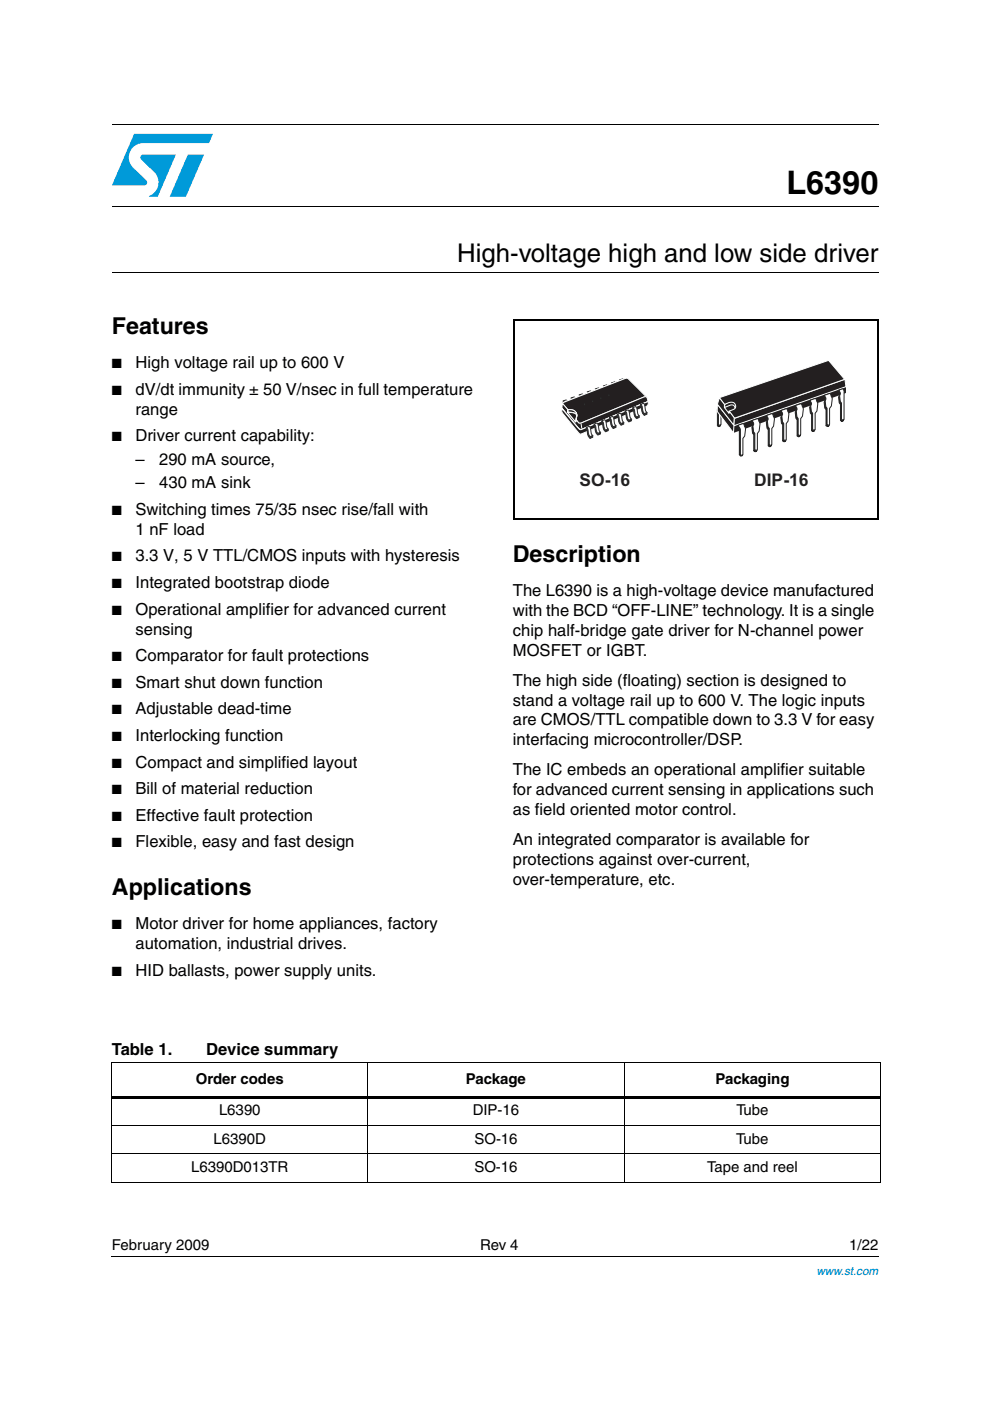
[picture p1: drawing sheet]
<svg xmlns="http://www.w3.org/2000/svg" width="210mm" height="297mm" viewBox="0 0 210 297" stroke-linecap="round" stroke-linejoin="round" font-family="sans-serif">
<g fill="#009ad9">
<path d="M39.8 32.8h3.5l-3.9 8.9h-3.4z"/>
<path d="M28.4 28.4h16.8l-.9 1.9h-13.9a3 3 0 0 0-2.9 2 3 3 0 0 0 .8 3.4l2.7 2.5a.62 .62 0 0 1 .2 .7 .62 .62 0 0 1-.6 .4h-6.9z"/>
<path d="M29.9 33l.5-.2h6.9l-3.9 8.9h-1.8a3.2 3.2 0 0 0 1.2-5.1l-2.9-2.8-.1-.4z"/>
</g>
<path d="M23.7 26.3h162.5M23.7 43.8h162.5M23.7 57.7h162.5M23.7 266.3h162.6" fill="none" stroke="#000" stroke-width=".21"/>
<path d="M23.6 266.3l.1 .1z" fill="#000"/>
<g fill="#fff">
<path d="M113.3 76.1h29.9v28.4h-29.9z"/>
<path d="M113.3 76.1h29.9v21h-29.9z"/>
<path d="M119 80.1h18.6v13h-18.6z"/>
</g>
<g fill="#231f20">
<path d="M119.4 85a2.34 2.34 0 0 1 1.3 1.4l.4 .2v.3l-.6 .3-.4-.5-.2-1-.5-.3z" fill-rule="evenodd"/>
<path d="M119.4 85l.2 .2a2.06 2.06 0 0 1 1.1 1.2l.4 .3v.2l-.6 .3a1.66 1.66 0 0 1-.6-1.5l-.5-.3z" fill-rule="evenodd"/>
</g>
<path d="M119.4 85l.2 .2a2.06 2.06 0 0 1 1.1 1.2l.4 .3v.2l-.6 .3a1.66 1.66 0 0 1-.6-1.5l-.5-.3zM120.5 86.9v.3" fill="none" stroke="#2a3534" stroke-width=".21"/>
<path d="M119.4 85a.79 .79 0 0 1 1.3 .6l.4 1-.6 .2-.4-.5-.2-1z" fill-rule="evenodd" fill="#231f20"/>
<path d="M119.4 85h.2a.8 .8 0 0 1 1.1 .8l.4 .8-.6 .2a1.62 1.62 0 0 1-.6-1.5z" fill-rule="evenodd" fill="#fff"/>
<path d="M119.4 85h.2a.8 .8 0 0 1 1.1 .8l.4 .8-.6 .2a1.62 1.62 0 0 1-.6-1.5z" fill="none" stroke="#2a3534" stroke-width=".21"/>
<g fill="#231f20">
<path d="M121.1 84.4a2.32 2.32 0 0 1 1.4 1.4l.3 .2v.3l-.5 .2a2.27 2.27 0 0 1-.8-1.5l-.4-.2z" fill-rule="evenodd"/>
<path d="M121.1 84.4l.2 .1a2.07 2.07 0 0 1 1.1 1.3l.4 .2v.3l-.5 .2a1.66 1.66 0 0 1-.7-1.5l-.5-.2z" fill-rule="evenodd"/>
</g>
<path d="M121.1 84.4l.2 .1a2.07 2.07 0 0 1 1.1 1.3l.4 .2v.3l-.5 .2a1.66 1.66 0 0 1-.7-1.5l-.5-.2zM122.2 86.2v.3" fill="none" stroke="#2a3534" stroke-width=".21"/>
<path d="M121.2 84.4a.79 .79 0 0 1 1.2 .5l.4 1.1-.6 .2-.4-1.3z" fill-rule="evenodd" fill="#231f20"/>
<path d="M121.2 84.4l.1-.1a.8 .8 0 0 1 1.1 .9l.4 .8-.6 .2-.1-.2a1.85 1.85 0 0 0-.6-1.4z" fill-rule="evenodd" fill="#fff"/>
<path d="M121.2 84.4l.1-.1a.8 .8 0 0 1 1.1 .9l.4 .8-.6 .2-.1-.2a1.85 1.85 0 0 0-.6-1.4z" fill="none" stroke="#2a3534" stroke-width=".21"/>
<g fill="#231f20">
<path d="M122.9 83.8a2.35 2.35 0 0 1 1.3 1.4l.3 .1v.4l-.5 .2a2.26 2.26 0 0 1-.7-1.6l-.4-.2z" fill-rule="evenodd"/>
<path d="M122.9 83.8l.2 .1a2.07 2.07 0 0 1 1.1 1.2l.3 .3v.3l-.5 .2a1.66 1.66 0 0 1-.7-1.5l-.4-.3z" fill-rule="evenodd"/>
</g>
<path d="M122.9 83.8l.2 .1a2.07 2.07 0 0 1 1.1 1.2l.3 .3v.3l-.5 .2a1.66 1.66 0 0 1-.7-1.5l-.4-.3z" fill="none" stroke="#2a3534" stroke-width=".21"/>
<path d="M122.9 83.7a.65 .65 0 0 1 .6-.2 .65 .65 0 0 1 .5 .5l.5 1.3-.5 .2a1.79 1.79 0 0 1-.5-1.4z" fill-rule="evenodd" fill="#231f20"/>
<path d="M122.9 83.7h.1a.8 .8 0 0 1 1.1 .8l.4 .8-.5 .2a1.15 1.15 0 0 1-.4-1.2l-.1-.2z" fill-rule="evenodd" fill="#fff"/>
<path d="M122.9 83.7h.1a.8 .8 0 0 1 1.1 .8l.4 .8-.5 .2a1.15 1.15 0 0 1-.4-1.2l-.1-.2z" fill="none" stroke="#2a3534" stroke-width=".21"/>
<g fill="#231f20">
<path d="M124.6 83.1a2.32 2.32 0 0 1 1.3 1.4l.3 .2v.3l-.5 .3a2.29 2.29 0 0 1-.7-1.6l-.4-.2z" fill-rule="evenodd"/>
<path d="M124.6 83.1l.2 .1a2.06 2.06 0 0 1 1.1 1.3l.3 .3v.2l-.5 .3a1.65 1.65 0 0 1-.7-1.6l-.4-.2z" fill-rule="evenodd"/>
</g>
<path d="M124.6 83.1l.2 .1a2.06 2.06 0 0 1 1.1 1.3l.3 .3v.2l-.5 .3a1.65 1.65 0 0 1-.7-1.6l-.4-.2z" fill="none" stroke="#2a3534" stroke-width=".21"/>
<path d="M124.6 83.1a.64 .64 0 0 1 .7-.2 .64 .64 0 0 1 .4 .5l.5 1.3-.5 .2-.4-.5-.1-.9z" fill-rule="evenodd" fill="#231f20"/>
<path d="M124.6 83.1l.1-.1a.8 .8 0 0 1 1.2 .9l.3 .8-.5 .2a1.28 1.28 0 0 1-.4-1.2z" fill-rule="evenodd" fill="#fff"/>
<path d="M124.6 83.1l.1-.1a.8 .8 0 0 1 1.2 .9l.3 .8-.5 .2a1.28 1.28 0 0 1-.4-1.2z" fill="none" stroke="#2a3534" stroke-width=".21"/>
<g fill="#231f20">
<path d="M126.3 82.5a2.37 2.37 0 0 1 1.3 1.4l.3 .2 .1 .3-.6 .2a2.29 2.29 0 0 1-.7-1.5l-.4-.2z" fill-rule="evenodd"/>
<path d="M126.3 82.5l.2 .1a2.08 2.08 0 0 1 1.1 1.3l.4 .2v.3l-.6 .2a1.66 1.66 0 0 1-.7-1.5l-.4-.2z" fill-rule="evenodd"/>
</g>
<path d="M126.3 82.5l.2 .1a2.08 2.08 0 0 1 1.1 1.3l.4 .2v.3l-.6 .2a1.66 1.66 0 0 1-.7-1.5l-.4-.2z" fill="none" stroke="#2a3534" stroke-width=".21"/>
<path d="M126.3 82.5a.65 .65 0 0 1 .7-.2 .65 .65 0 0 1 .4 .5l.5 1.2-.5 .3-.3-.5-.2-.9z" fill-rule="evenodd" fill="#231f20"/>
<path d="M126.3 82.5l.2-.1a.8 .8 0 0 1 1.1 .9l.3 .7-.5 .3a1.29 1.29 0 0 1-.4-1.2z" fill-rule="evenodd" fill="#fff"/>
<path d="M126.3 82.5l.2-.1a.8 .8 0 0 1 1.1 .9l.3 .7-.5 .3a1.29 1.29 0 0 1-.4-1.2z" fill="none" stroke="#2a3534" stroke-width=".21"/>
<g fill="#231f20">
<path d="M128 81.8a2.36 2.36 0 0 1 1.3 1.4l.3 .2 .1 .4-.6 .2a2.24 2.24 0 0 1-.7-1.6l-.4-.2z" fill-rule="evenodd"/>
<path d="M128 81.8l.2 .2a2.06 2.06 0 0 1 1.1 1.2l.4 .3v.3l-.6 .2a1.66 1.66 0 0 1-.7-1.5l-.4-.3z" fill-rule="evenodd"/>
</g>
<path d="M128 81.8l.2 .2a2.06 2.06 0 0 1 1.1 1.2l.4 .3v.3l-.6 .2a1.66 1.66 0 0 1-.7-1.5l-.4-.3z" fill="none" stroke="#2a3534" stroke-width=".21"/>
<path d="M128 81.8a.65 .65 0 0 1 .7-.2 .65 .65 0 0 1 .5 .5l.4 1.3-.5 .2-.3-.4-.2-.9z" fill-rule="evenodd" fill="#231f20"/>
<path d="M128 81.8h.2a.8 .8 0 0 1 1.1 .8l.3 .8-.5 .2a1.29 1.29 0 0 1-.4-1.2z" fill-rule="evenodd" fill="#fff"/>
<path d="M128 81.8h.2a.8 .8 0 0 1 1.1 .8l.3 .8-.5 .2a1.29 1.29 0 0 1-.4-1.2z" fill="none" stroke="#2a3534" stroke-width=".21"/>
<g fill="#231f20">
<path d="M129.7 81.2a2.3 2.3 0 0 1 1.4 1.4l.3 .2v.3l-.6 .2a2.29 2.29 0 0 1-.7-1.5l-.4-.2z" fill-rule="evenodd"/>
<path d="M129.7 81.2l.2 .1a2.06 2.06 0 0 1 1.1 1.3l.4 .2v.3l-.6 .2a1.66 1.66 0 0 1-.6-1.5l-.5-.2z" fill-rule="evenodd"/>
</g>
<path d="M129.7 81.2l.2 .1a2.06 2.06 0 0 1 1.1 1.3l.4 .2v.3l-.6 .2a1.66 1.66 0 0 1-.6-1.5l-.5-.2zM130.8 83v.3" fill="none" stroke="#2a3534" stroke-width=".21"/>
<path d="M129.8 81.2a.64 .64 0 0 1 .6-.2 .64 .64 0 0 1 .5 .5l.5 1.3-.6 .2-.3-.4-.1-1z" fill-rule="evenodd" fill="#231f20"/>
<path d="M129.8 81.2l.5-.2a1.55 1.55 0 0 1 .8 1.5l.3 .3-.6 .2a1.28 1.28 0 0 1-.4-1.2z" fill-rule="evenodd" fill="#fff"/>
<path d="M129.8 81.2l.5-.2a1.55 1.55 0 0 1 .8 1.5l.3 .3-.6 .2a1.28 1.28 0 0 1-.4-1.2z" fill="none" stroke="#2a3534" stroke-width=".21"/>
<g fill="#231f20">
<path d="M131.4 80.6a2.31 2.31 0 0 1 1.4 1.4l.3 .2v.3l-.5 .2a2.32 2.32 0 0 1-.8-1.6l-.4-.2z" fill-rule="evenodd"/>
<path d="M131.4 80.6l.3 .1a2.07 2.07 0 0 1 1 1.2l.4 .3v.3l-.5 .2a1.66 1.66 0 0 1-.7-1.5l-.5-.3z" fill-rule="evenodd"/>
</g>
<path d="M131.4 80.6l.3 .1a2.07 2.07 0 0 1 1 1.2l.4 .3v.3l-.5 .2a1.66 1.66 0 0 1-.7-1.5l-.5-.3zM132.5 82.4v.3" fill="none" stroke="#2a3534" stroke-width=".21"/>
<path d="M131.5 80.5a.64 .64 0 0 1 .6-.2 .64 .64 0 0 1 .5 .5l.5 1.3-.6 .3-.3-.5-.1-.9z" fill-rule="evenodd" fill="#231f20"/>
<path d="M131.5 80.5h.1a.8 .8 0 0 1 1.1 .8l.4 .8-.6 .3a1.29 1.29 0 0 1-.4-1.2z" fill-rule="evenodd" fill="#fff"/>
<path d="M131.5 80.5h.1a.8 .8 0 0 1 1.1 .8l.4 .8-.6 .3a1.29 1.29 0 0 1-.4-1.2z" fill="none" stroke="#2a3534" stroke-width=".21"/>
<path d="M119.4 85.4l13.4-5.2 .4 .1 3.9 3.9-14.1 6.1-.2-.4v.4l-3.5-4-.1-.6z" fill-rule="evenodd" fill="#231f20"/>
<path d="M119.4 85.4l13.4-5.2 .4 .1 3.9 3.9-14.1 6.1-.2-.4v.4l-3.5-4-.1-.6z" fill="none" stroke="#fff" stroke-width=".21"/>
<path d="M119.4 85.4l13.2-5.2a.64 .64 0 0 1 .8 .3l3.7 3.7-14.1 6.1-.2-.4v.4l-3.5-4-.1-.6z" fill-rule="evenodd" fill="#231f20"/>
<path d="M119.4 85.4l13.2-5.2a.64 .64 0 0 1 .8 .3l3.7 3.7-14.1 6.1-.2-.4v.4l-3.5-4-.1-.6z" fill="none" stroke="#fff" stroke-width=".21"/>
<path d="M119.2 85.7h.2l1.3 1.5a1.09 1.09 0 0 1 1.4 .3 1.09 1.09 0 0 1 0 1.4l.6 .8h.5l13.3-5.5a.61 .61 0 0 1 .8 .3 .61 .61 0 0 1-.3 .8l-13.8 5.7-.6-.2-3.4-4.2z" fill-rule="evenodd" fill="#231f20"/>
<path d="M119.2 85.7h.2l1.3 1.5a1.09 1.09 0 0 1 1.4 .3 1.09 1.09 0 0 1 0 1.4l.6 .8h.5l13.3-5.5a.61 .61 0 0 1 .8 .3 .61 .61 0 0 1-.3 .8l-13.8 5.7-.6-.2-3.4-4.2z" fill="none" stroke="#fff" stroke-width=".21"/>
<path d="M119.2 85.7l.8 .8a1 1 0 0 0 .9 .7 1.07 1.07 0 0 1 1.2 .3 1.07 1.07 0 0 1 0 1.4l.6 .8a2.67 2.67 0 0 0 1.9-.6l11.9-4.9 .5-.1 .3 .4 .1 .5-.4 .3-13.5 5.7a.92 .92 0 0 1-1.2-.6l-2.7-3.4a1.03 1.03 0 0 1-.4-1.3z" fill-rule="evenodd" fill="#231f20"/>
<path d="M119.2 85.7l.8 .8a1 1 0 0 0 .9 .7 1.07 1.07 0 0 1 1.2 .3 1.07 1.07 0 0 1 0 1.4l.6 .8a2.67 2.67 0 0 0 1.9-.6l11.9-4.9 .5-.1 .3 .4 .1 .5-.4 .3-13.5 5.7a.92 .92 0 0 1-1.2-.6l-2.7-3.4a1.03 1.03 0 0 1-.4-1.3z" fill="none" stroke="#fff" stroke-width=".21"/>
<path d="M119.1 86.6l3.4 4.1 .7 .4 14.2-5.9a.69 .69 0 0 1-.4 1l-13.9 5.9-.5-.4-3.3-4.1-.2-.3z" fill-rule="evenodd" fill="#231f20"/>
<path d="M119.1 86.6l3.4 4.1 .7 .4 14.2-5.9a.69 .69 0 0 1-.4 1l-13.9 5.9-.5-.4-3.3-4.1-.2-.3z" fill="none" stroke="#fff" stroke-width=".21"/>
<path d="M119.2 86.6l3.3 4.1 .7 .4 14-5.9h.2v.5a1.92 1.92 0 0 1-1.4 .9l-12.7 5.4a.47 .47 0 0 1-.7-.3l-3.4-4.2z" fill-rule="evenodd" fill="#231f20"/>
<path d="M119.2 86.6l3.3 4.1 .7 .4 14-5.9h.2v.5a1.92 1.92 0 0 1-1.4 .9l-12.7 5.4a.47 .47 0 0 1-.7-.3l-3.4-4.2zM123.2 89.8l.2 1" fill="none" stroke="#fff" stroke-width=".21"/>
<path d="M120.4 86.9a1.38 1.38 0 0 1 1.5 .3 1.38 1.38 0 0 1 .2 1.6v.5v-.5a1.11 1.11 0 0 0-.3-1.2 1.11 1.11 0 0 0-1.2-.2h-.2z" fill-rule="evenodd" fill="#231f20"/>
<path d="M120.4 86.9a1.38 1.38 0 0 1 1.5 .3 1.38 1.38 0 0 1 .2 1.6v.5v-.5a1.11 1.11 0 0 0-.3-1.2 1.11 1.11 0 0 0-1.2-.2h-.2z" fill="none" stroke="#fff" stroke-width=".21"/>
<path d="M120.4 86.9a1.39 1.39 0 0 1 1.5 .3 1.39 1.39 0 0 1 .2 1.6v.5v-.5a1.22 1.22 0 0 0-.5-1.2 1.22 1.22 0 0 0-1.2-.2z" fill-rule="evenodd" fill="#231f20"/>
<path d="M120.4 86.9a1.39 1.39 0 0 1 1.5 .3 1.39 1.39 0 0 1 .2 1.6v.5v-.5a1.22 1.22 0 0 0-.5-1.2 1.22 1.22 0 0 0-1.2-.2z" fill="none" stroke="#fff" stroke-width=".21"/>
<path d="M120.4 86.9v.5l.7 .1a.86 .86 0 0 1 1.1 .9l-.1 1.1-1.7-2.1z" fill-rule="evenodd" fill="#231f20"/>
<path d="M120.4 86.9v.5l.7 .1a.86 .86 0 0 1 1.1 .9l-.1 1.1-1.7-2.1z" fill="none" stroke="#fff" stroke-width=".21"/>
<path d="M120.4 86.9v.5h.5a1.07 1.07 0 0 1 1.3 1l-.1 1.1-1.7-2.1z" fill-rule="evenodd" fill="#231f20"/>
<path d="M120.4 86.9v.5h.5a1.07 1.07 0 0 1 1.3 1l-.1 1.1-1.7-2.1z" fill="none" stroke="#fff" stroke-width=".21"/>
<path d="M123.9 85.6v.3M125.7 84.9v.4M127.4 84.3v.3M129.1 83.7v.3" fill="none" stroke="#2a3534" stroke-width=".21"/>
<g fill="#231f20">
<path d="M130.9 87.8a2.3 2.3 0 0 1 .9 1.5l.4 .3v.3l-.5 .2a2.07 2.07 0 0 1-.7-1.7z" fill-rule="evenodd"/>
<path d="M130.9 87.8l.7 .9a1.03 1.03 0 0 0 .6 .9v.3l-.5 .2a2.42 2.42 0 0 1-.7-1.8z" fill-rule="evenodd"/>
</g>
<path d="M130.9 87.8l.7 .9a1.03 1.03 0 0 0 .6 .9v.3l-.5 .2a2.41 2.41 0 0 1-.7-1.8zM131.7 89.8v.3" fill="none" stroke="#2a3534" stroke-width=".21"/>
<g fill="#231f20">
<path d="M130.9 87.8l.6-.2 .2 .2 .3 1.4 .2 .4-.5 .2-.1-.1-.4-1.5z" fill-rule="evenodd"/>
<path d="M132.5 87.1a2.34 2.34 0 0 1 .9 1.5l.5 .3v.3l-.6 .2a2.05 2.05 0 0 1-.7-1.7z" fill-rule="evenodd"/>
<path d="M132.6 87.1l.7 .9a1.03 1.03 0 0 0 .6 .9v.3l-.6 .2a2.41 2.41 0 0 1-.7-1.8z" fill-rule="evenodd"/>
</g>
<path d="M132.6 87.1l.7 .9a1.03 1.03 0 0 0 .6 .9v.3l-.6 .2a2.41 2.41 0 0 1-.7-1.8zM133.3 89.1v.3" fill="none" stroke="#2a3534" stroke-width=".21"/>
<path d="M132.6 87.1l.5-.2 .2 .2 .3 1.4 .3 .4-.6 .2-.1-.1-.3-1.4z" fill-rule="evenodd" fill="#231f20"/>
<path d="M135 88.4v.3" fill="none" stroke="#2a3534" stroke-width=".21"/>
<g fill="#231f20">
<path d="M124.3 90.6a2.32 2.32 0 0 1 .9 1.5l.4 .3 .1 .3-.6 .2a2.09 2.09 0 0 1-.7-1.7z" fill-rule="evenodd"/>
<path d="M124.3 90.6l.7 .9a1.03 1.03 0 0 0 .7 .9v.3l-.6 .2a2.44 2.44 0 0 1-.7-1.8z" fill-rule="evenodd"/>
</g>
<path d="M124.3 90.6l.7 .9a1.03 1.03 0 0 0 .7 .9v.3l-.6 .2a2.43 2.43 0 0 1-.7-1.8zM125.1 92.6v.3" fill="none" stroke="#2a3534" stroke-width=".21"/>
<g fill="#231f20">
<path d="M126 89.9l.6 .7a1.21 1.21 0 0 0 .7 1.1v.3l-.5 .2a2.09 2.09 0 0 1-.7-1.7z" fill-rule="evenodd"/>
<path d="M126 89.9l.7 .9a1.03 1.03 0 0 0 .6 .9v.3l-.5 .2a2.44 2.44 0 0 1-.8-1.8z" fill-rule="evenodd"/>
</g>
<path d="M126 89.9l.7 .9a1.03 1.03 0 0 0 .6 .9v.3l-.5 .2a2.44 2.44 0 0 1-.8-1.8zM126.7 91.9v.3" fill="none" stroke="#2a3534" stroke-width=".21"/>
<g fill="#231f20">
<path d="M127.6 89.2a2.32 2.32 0 0 1 .9 1.5l.4 .3 .1 .3-.6 .2a2.09 2.09 0 0 1-.7-1.7z" fill-rule="evenodd"/>
<path d="M127.6 89.2l.7 .9a1.03 1.03 0 0 0 .7 .9v.3l-.6 .2a2.42 2.42 0 0 1-.7-1.8z" fill-rule="evenodd"/>
</g>
<path d="M127.6 89.2l.7 .9a1.03 1.03 0 0 0 .7 .9v.3l-.6 .2a2.42 2.42 0 0 1-.7-1.8zM128.4 91.2v.3" fill="none" stroke="#2a3534" stroke-width=".21"/>
<g fill="#231f20">
<path d="M129.3 88.5l.5 .6 .4 .9 .4 .3v.3l-.5 .2a2.09 2.09 0 0 1-.7-1.7z" fill-rule="evenodd"/>
<path d="M129.3 88.5l.7 .9a1.03 1.03 0 0 0 .6 .9v.3l-.5 .2a2.42 2.42 0 0 1-.8-1.8z" fill-rule="evenodd"/>
</g>
<path d="M129.3 88.5l.7 .9a1.03 1.03 0 0 0 .6 .9v.3l-.5 .2a2.42 2.42 0 0 1-.8-1.8zM130 90.5v.3" fill="none" stroke="#2a3534" stroke-width=".21"/>
<g fill="#231f20">
<path d="M135.8 85.7a2.34 2.34 0 0 1 .9 1.5l.5 .3v.3l-.6 .2a2.05 2.05 0 0 1-.7-1.7z" fill-rule="evenodd"/>
<path d="M135.8 85.7l.7 .9a1.03 1.03 0 0 0 .7 .9v.3l-.6 .2a1.63 1.63 0 0 1-.6-1.6z" fill-rule="evenodd"/>
</g>
<path d="M135.8 85.7l.7 .9a1.03 1.03 0 0 0 .7 .9v.3l-.6 .2a1.63 1.63 0 0 1-.6-1.6zM136.6 87.7v.3" fill="none" stroke="#2a3534" stroke-width=".21"/>
<g fill="#231f20">
<path d="M134.2 86.4a2.33 2.33 0 0 1 .9 1.5l.4 .3v.3l-.5 .2a2.05 2.05 0 0 1-.7-1.7z" fill-rule="evenodd"/>
<path d="M134.2 86.4l.7 .9a1.03 1.03 0 0 0 .6 .9v.3l-.5 .2a1.63 1.63 0 0 1-.7-1.6z" fill-rule="evenodd"/>
</g>
<path d="M134.2 86.4l.7 .9a1.03 1.03 0 0 0 .6 .9v.3l-.5 .2a1.63 1.63 0 0 1-.7-1.6z" fill="none" stroke="#2a3534" stroke-width=".21"/>
<path d="M124.4 90.6l.5-.2 .2 .2 .3 1.4 .2 .3-.5 .3-.3-.6a1.67 1.67 0 0 0-.4-1.4z" fill-rule="evenodd" fill="#fff"/>
<path d="M124.4 90.6l.5-.2 .2 .2 .3 1.4 .2 .3-.5 .3-.3-.6a1.67 1.67 0 0 0-.4-1.4z" fill="none" stroke="#2a3534" stroke-width=".21"/>
<path d="M126 89.9l.6-.2 .1 .2 .4 1.4 .2 .3-.6 .2-.5-1.6z" fill-rule="evenodd" fill="#fff"/>
<path d="M126 89.9l.6-.2 .1 .2 .4 1.4 .2 .3-.6 .2-.5-1.6z" fill="none" stroke="#2a3534" stroke-width=".21"/>
<path d="M127.6 89.2l.6-.2 .2 .2 .3 1.4 .2 .3-.5 .3-.3-.6a1.68 1.68 0 0 0-.5-1.4z" fill-rule="evenodd" fill="#fff"/>
<path d="M127.6 89.2l.6-.2 .2 .2 .3 1.4 .2 .4-.5 .2-.3-.6a1.67 1.67 0 0 0-.5-1.4z" fill="none" stroke="#2a3534" stroke-width=".21"/>
<path d="M129.3 88.5l.6-.2 .1 .2 .4 1.4 .2 .4-.6 .2-.3-.6a1.67 1.67 0 0 0-.4-1.4z" fill-rule="evenodd" fill="#fff"/>
<path d="M129.3 88.5l.6-.2 .1 .2 .4 1.4 .2 .4-.6 .2-.3-.6a1.67 1.67 0 0 0-.4-1.4z" fill="none" stroke="#2a3534" stroke-width=".21"/>
<path d="M130.9 87.8l.6-.2 .2 .2 .3 1.5 .2 .3-.5 .2-.3-.6a1.68 1.68 0 0 0-.5-1.4z" fill-rule="evenodd" fill="#fff"/>
<path d="M130.9 87.8l.6-.2 .2 .2 .3 1.5 .2 .3-.5 .2-.3-.6a1.68 1.68 0 0 0-.5-1.4z" fill="none" stroke="#2a3534" stroke-width=".21"/>
<path d="M132.6 87.1l.5-.2 .2 .2 .3 1.5 .3 .3-.6 .1-.5-1.5z" fill-rule="evenodd" fill="#fff"/>
<path d="M132.6 87.1l.5-.2 .2 .2 .3 1.5 .3 .3-.6 .2-.3-.6a1.68 1.68 0 0 0-.4-1.4z" fill="none" stroke="#2a3534" stroke-width=".21"/>
<path d="M135.9 85.7l.5-.2 .2 .2 .3 1.5 .2 .3-.5 .2-.3-.6a1.66 1.66 0 0 0-.4-1.4z" fill-rule="evenodd" fill="#fff"/>
<path d="M135.9 85.7l.5-.2 .2 .2 .3 1.5 .2 .3-.5 .2-.3-.6a1.66 1.66 0 0 0-.4-1.4z" fill="none" stroke="#2a3534" stroke-width=".21"/>
<path d="M134.2 86.4l.6-.2 .1 .2 .4 1.5 .2 .3-.6 .1-.4-1.5z" fill-rule="evenodd" fill="#fff"/>
<path d="M134.2 86.4l.6-.2 .1 .2 .4 1.5 .2 .3-.6 .1-.4-1.5z" fill="none" stroke="#2a3534" stroke-width=".21"/>
<g fill="#fff">
<path d="M150.7 76.1h29.9v28.4h-29.9z"/>
<path d="M150.8 76.1h29.8v21h-29.8z"/>
<path d="M152 76.4h27.4v20.4h-27.4z"/>
</g>
<g fill="#231f20">
<path d="M152.9 85.7l.9-.4 2.3-.2 1.9 .9-1.7 1.2-1.9 .7z" fill-rule="evenodd"/>
<path d="M153.6 85.8a1.85 1.85 0 0 1 2.3-.5 .94 .94 0 0 1-.1 1.2 .69 .69 0 0 0-.9-.6l-1.3 .5z" fill-rule="evenodd"/>
</g>
<path d="M153.6 85.8a1.86 1.86 0 0 1 2.3-.5 .94 .94 0 0 1-.1 1.2 .69 .69 0 0 0-.9-.6l-1.3 .5z" fill="none" stroke="#fff" stroke-width=".21"/>
<path d="M152.9 85.7l.9-.4 2.3-.2 1.9 .9-1.7 1.2-1.9 .7z" fill="none" stroke="#232323" stroke-width=".21"/>
<path d="M152.2 86.1l.4 .8-.2 3-.3 .4z" fill-rule="evenodd" fill="#231f20"/>
<path d="M152.2 86.1l.4 .8-.2 3-.3 .4z" fill="none" stroke="#232323" stroke-width=".21"/>
<path d="M152.4 90l.1 .2 .3-.2-.1 .3-.4 .1-.2-.1z" fill-rule="evenodd" fill="#fff"/>
<path d="M152.4 90l.1 .2 .3-.2-.1 .3-.4 .1-.2-.1zM152.5 90.2l-.2 .2M152.7 90.2l-.1 .2" fill="none" stroke="#232323" stroke-width=".21"/>
<path d="M152.3 86.6h.6v3.4l-.4 .2-.2-.2z" fill-rule="evenodd" fill="#fff"/>
<path d="M152.3 86.6h.6v3.4l-.4 .2-.2-.2z" fill="none" stroke="#232323" stroke-width=".21"/>
<g fill="#231f20">
<path d="M155.6 90.3l23.8-8.4v1.4l-23.9 8.5z" fill-rule="evenodd"/>
<path d="M155.7 88.7l23.4-8.3 .3 1.6-23.8 8.3z" fill-rule="evenodd"/>
</g>
<path d="M155.7 88.7l23.4-8.3 .3 1.6-23.8 8.3z" fill="none" stroke="#fff" stroke-width=".21"/>
<path d="M152.5 84.3l23.2-7.9 3.4 4-23.4 8.3-1.1-1.5 .9-.4a.88 .88 0 0 0 .3-1.3 .88 .88 0 0 0-1.3-.1l-.9 .4z" fill-rule="evenodd" fill="#231f20"/>
<path d="M152.5 84.3l23.2-7.9 3.4 4-23.4 8.3-1.1-1.5 .9-.4a.88 .88 0 0 0 .3-1.3 .88 .88 0 0 0-1.3-.1l-.9 .4z" fill="none" stroke="#fff" stroke-width=".21"/>
<path d="M152.1 85.7l3.5 4.4-.1 1.7-3.4-4.6z" fill-rule="evenodd" fill="#231f20"/>
<path d="M152.1 85.7l3.5 4.4-.1 1.7-3.4-4.6z" fill="none" stroke="#fff" stroke-width=".21"/>
<path d="M152.5 84.3l1.1 1.4v.7l1 1.3v-.6l1.1 1.5-.1 1.5-3.5-4.4z" fill-rule="evenodd" fill="#231f20"/>
<path d="M152.5 84.3l1.1 1.4v.7l1 1.3v-.6l1.1 1.5-.1 1.5-3.5-4.4z" fill="none" stroke="#fff" stroke-width=".21"/>
<path d="M162.5 88.2v-.1a1.04 1.04 0 0 1 .5 1.1v1.2l.4 .7-.2 3.1-.3 .4v-3.5l-.3-.3-.1-1.2a.88 .88 0 0 0-.2-1.2z" fill-rule="evenodd" fill="#231f20"/>
<path d="M162.5 88.1l.5 .5v1.8l.4 .7-.2 3.1-.3 .4v-3.5l-.3-.3-.1-1.2a.95 .95 0 0 0-.2-1.2z" fill="none" stroke="#232323" stroke-width=".21"/>
<path d="M163.2 94.3l.1 .1 .3-.1-.1 .3-.4 .1-.2-.2z" fill-rule="evenodd" fill="#fff"/>
<path d="M163.2 94.3l.1 .1 .3-.1-.1 .3-.4 .1-.2-.2zM163.3 94.5l-.2 .2M163.4 94.4l-.1 .3" fill="none" stroke="#232323" stroke-width=".21"/>
<path d="M162.5 88.1a1.49 1.49 0 0 1 1.3-.3l.4 1-.2 1.5-.4 .6v3.3l-.3 .2-.2-.2v-3.4l-.3-.3-.1-1.2a.87 .87 0 0 0-.2-1.2z" fill-rule="evenodd" fill="#fff"/>
<path d="M162.5 88.1l1.2-.4 .5 1.1-.2 1.5-.4 .6v3.3l-.3 .2-.2-.2v-3.4l-.3-.3-.1-1.2a.96 .96 0 0 0-.2-1.2z" fill="none" stroke="#232323" stroke-width=".21"/>
<path d="M168.6 86a1.02 1.02 0 0 1 .5 1.1v1.2l.4 .7-.2 3.1-.3 .4v-3.5l-.2-.3-.2-1.2a.88 .88 0 0 0-.2-1.2z" fill-rule="evenodd" fill="#231f20"/>
<path d="M168.6 86l.6 .5-.1 1.8 .4 .7-.2 3.1-.3 .4v-3.5l-.2-.3-.2-1.2a.95 .95 0 0 0-.2-1.2z" fill="none" stroke="#232323" stroke-width=".21"/>
<path d="M169.3 92.2l.1 .1 .3-.2-.1 .4-.4 .1-.2-.2z" fill-rule="evenodd" fill="#fff"/>
<path d="M169.3 92.2l.1 .1 .3-.2-.1 .4-.4 .1-.2-.2zM169.4 92.4l-.2 .2M169.6 92.3l-.1 .3" fill="none" stroke="#232323" stroke-width=".21"/>
<path d="M168.6 86l1.2-.4 .5 1.1-.2 1.5-.3 .5v3.4l-.4 .2-.2-.2v-3.4l-.2-.3-.2-1.2a.88 .88 0 0 0-.2-1.2z" fill-rule="evenodd" fill="#fff"/>
<path d="M168.6 86l1.2-.4 .5 1.1-.2 1.5-.3 .5v3.4l-.4 .2-.2-.2v-3.4l-.2-.3-.2-1.2a.95 .95 0 0 0-.2-1.2z" fill="none" stroke="#232323" stroke-width=".21"/>
<path d="M171.7 84.9a1.03 1.03 0 0 1 .5 1.1v1.2l.4 .7-.2 3.1-.3 .3v-3.4l-.3-.3-.1-1.2a.9 .9 0 0 0-.2-1.2z" fill-rule="evenodd" fill="#231f20"/>
<path d="M171.7 84.9l.5 .5v1.8l.4 .7-.2 3.1-.3 .3v-3.4l-.3-.3-.1-1.2a.95 .95 0 0 0-.2-1.2z" fill="none" stroke="#232323" stroke-width=".21"/>
<path d="M172.3 91l.2 .2 .3-.2-.1 .3-.4 .2-.2-.2z" fill-rule="evenodd" fill="#fff"/>
<path d="M172.3 91l.2 .2 .3-.2-.1 .3-.4 .2-.2-.2zM172.5 91.2l-.2 .3M172.6 91.2l-.1 .2" fill="none" stroke="#232323" stroke-width=".21"/>
<path d="M171.7 84.9l1.2-.4 .5 1.1-.2 1.5-.4 .5v3.4l-.3 .2-.2-.2v-3.4l-.3-.3-.1-1.2a.88 .88 0 0 0-.2-1.2z" fill-rule="evenodd" fill="#fff"/>
<path d="M171.7 84.9l1.2-.4 .5 1.1-.2 1.5-.4 .5v3.4l-.3 .2-.2-.2v-3.4l-.3-.3-.1-1.2a.95 .95 0 0 0-.2-1.2z" fill="none" stroke="#232323" stroke-width=".21"/>
<path d="M174.7 83.9l.1-.1a1.03 1.03 0 0 1 .5 1.2v1.1l.4 .8-.2 3-.3 .4-.1-3.4-.2-.4-.2-1.2a.87 .87 0 0 0-.2-1.2z" fill-rule="evenodd" fill="#231f20"/>
<path d="M174.8 83.8l.5 .5v1.8l.4 .8-.2 3-.3 .4-.1-3.4-.2-.4-.2-1.2a.96 .96 0 0 0-.2-1.2z" fill="none" stroke="#232323" stroke-width=".21"/>
<path d="M175.4 90l.2 .2 .3-.2-.3 .4-.4-.1z" fill-rule="evenodd" fill="#fff"/>
<path d="M175.4 90l.2 .2 .3-.2-.3 .4-.4-.1zM175.6 90.2l-.2 .2M175.7 90.2l-.1 .2" fill="none" stroke="#232323" stroke-width=".21"/>
<path d="M174.8 83.8a1.49 1.49 0 0 1 1.3-.3l.4 1-.2 1.6-.4 .5v3.3l-.3 .3-.2-.2v-3.4l-.3-.4-.1-1.2a.88 .88 0 0 0-.2-1.2z" fill-rule="evenodd" fill="#fff"/>
<path d="M174.8 83.8l1.2-.4 .5 1.1-.2 1.6-.4 .5v3.3l-.3 .3-.2-.2v-3.4l-.3-.4-.1-1.2a.95 .95 0 0 0-.2-1.2z" fill="none" stroke="#232323" stroke-width=".21"/>
<path d="M177.8 82.7a1.03 1.03 0 0 1 .5 1.1v1.2l.4 .8-.2 3-.3 .4v-3.4l-.3-.4-.1-1.2a.88 .88 0 0 0-.2-1.2z" fill-rule="evenodd" fill="#231f20"/>
<path d="M177.8 82.7l.5 .5v1.8l.4 .8-.2 3-.3 .4v-3.4l-.3-.4-.1-1.2a.96 .96 0 0 0-.2-1.2z" fill="none" stroke="#232323" stroke-width=".21"/>
<path d="M178.5 88.9l.1 .2 .3-.2-.1 .3-.4 .1-.2-.1z" fill-rule="evenodd" fill="#fff"/>
<path d="M178.5 88.9l.1 .2 .3-.2-.1 .3-.4 .1-.2-.1zM178.6 89.1l-.2 .2M178.7 89.1v.2" fill="none" stroke="#232323" stroke-width=".21"/>
<path d="M177.8 82.7l.9-.3 .3 .6v5.9l-.4 .2-.2-.2v-3.4l-.2-.4-.2-1.2a.88 .88 0 0 0-.2-1.2z" fill-rule="evenodd" fill="#fff"/>
<path d="M177.8 82.7l.9-.3 .3 .5v6l-.4 .2-.2-.2v-3.4l-.2-.4-.2-1.2a.95 .95 0 0 0-.2-1.2z" fill="none" stroke="#232323" stroke-width=".21"/>
<path d="M156.4 90.2l.5 .5 .2 .6 .2 2-.2 3-.3 .1v-5.1l-.2-.4a.45 .45 0 0 1-.2-.7z" fill-rule="evenodd" fill="#574145"/>
<path d="M156.4 90.2l.5 .5 .2 .6 .2 2-.2 3-.3 .1v-5.1l-.6-.8z" fill-rule="evenodd" fill="#231f20"/>
<path d="M156.4 90.2l.5 .5 .2 .6 .2 2-.2 3-.3 .1v-5.1l-.6-.8z" fill="none" stroke="#232323" stroke-width=".21"/>
<path d="M156.7 96.4h.3l.2 .1 .3-.1-.2 .3h-.3z" fill-rule="evenodd" fill="#fff"/>
<path d="M156.7 96.4h.3l.2 .1 .3-.1-.2 .3h-.3zM157.2 96.5l-.2 .2" fill="none" stroke="#232323" stroke-width=".21"/>
<path d="M156.4 90.2a1.48 1.48 0 0 1 1.3-.3l.4 1-.2 1.5-.4 .6v3.3l-.3 .2-.2-.2v-5.2l-.2-.5z" fill-rule="evenodd" fill="#fff"/>
<path d="M156.4 90.2l1.2-.4 .5 1.1-.2 1.5-.4 .6v3.3l-.3 .2-.2-.2v-5.1l-.1-.4z" fill="none" stroke="#232323" stroke-width=".21"/>
<path d="M159.4 89.2h.1a1.04 1.04 0 0 1 .4 1.1v1.2l.5 .7-.2 3-.4 .4v-3.4l-.2-.4-.2-1.2a.88 .88 0 0 0-.2-1.2z" fill-rule="evenodd" fill="#231f20"/>
<path d="M159.5 89.2l.5 .5-.1 1.8 .5 .7-.2 3-.4 .4v-3.4l-.2-.4-.2-1.2a.95 .95 0 0 0-.2-1.2z" fill="none" stroke="#232323" stroke-width=".21"/>
<path d="M160.1 95.3l.1 .2 .4-.2-.2 .3-.4 .2-.2-.2z" fill-rule="evenodd" fill="#fff"/>
<path d="M160.1 95.3l.1 .2 .4-.2-.2 .3-.4 .2-.2-.2zM160.2 95.5l-.1 .2M160.4 95.5l-.1 .2" fill="none" stroke="#232323" stroke-width=".21"/>
<path d="M159.4 89.2l1.3-.5 .4 1.2-.1 1.5-.4 .5v3.4l-.4 .2-.2-.2v-3.4l-.2-.3-.2-1.3a.87 .87 0 0 0-.2-1.1z" fill-rule="evenodd" fill="#fff"/>
<path d="M159.4 89.2l1.3-.5 .4 1.2-.1 1.5-.4 .5v3.4l-.4 .2-.2-.2v-3.4l-.2-.3-.2-1.3a.96 .96 0 0 0-.2-1.1z" fill="none" stroke="#232323" stroke-width=".21"/>
<path d="M165.6 87.1a1.04 1.04 0 0 1 .5 1.1v1.1l.4 .8-.2 3-.3 .4-.1-3.4-.2-.4-.2-1.2a.88 .88 0 0 0-.2-1.2z" fill-rule="evenodd" fill="#231f20"/>
<path d="M165.6 87.1l.5 .4v1.8l.4 .8-.2 3-.3 .4-.1-3.4-.2-.4-.2-1.2a.95 .95 0 0 0-.2-1.2z" fill="none" stroke="#232323" stroke-width=".21"/>
<path d="M166.2 93.2l.2 .2 .3-.2-.1 .3-.4 .1-.2-.1z" fill-rule="evenodd" fill="#fff"/>
<path d="M166.2 93.2l.2 .2 .3-.2-.3 .4-.4-.1zM166.4 93.4l-.2 .2M166.5 93.4l-.1 .2" fill="none" stroke="#232323" stroke-width=".21"/>
<path d="M165.6 87l1.2-.4 .5 1.1-.2 1.6-.4 .5v3.4l-.3 .2-.2-.2v-3.4l-.3-.4-.1-1.2a.88 .88 0 0 0-.2-1.2z" fill-rule="evenodd" fill="#fff"/>
<path d="M165.6 87l1.2-.4 .5 1.1-.2 1.6-.4 .5v3.4l-.3 .2-.2-.2v-3.4l-.3-.4-.1-1.2a.95 .95 0 0 0-.2-1.2z" fill="none" stroke="#232323" stroke-width=".21"/>
<path d="M108.9 67.8h77.3M108.9 67.6v42.4M186.1 67.8v42.4M108.8 110h77.3" fill="none" stroke="#000" stroke-width=".36"/>
<path d="M23.6 225.2h163.2M23.6 238.6h163.2M23.7 225.3v25.2M78 225.1v25.6M132.4 225.1v25.6M186.7 225.3v25.2M23.6 244.6h163.2M23.6 250.6h163.2" fill="none" stroke="#000" stroke-width=".21"/>
<path d="M23.6 232.4h163.2v.5h-163.2z" fill="#000"/>
<text font-size="6.9" x="166.8" y="41.1">L6390</text>
<text font-size="5.5" x="96.9" y="55.6">High-voltage high and low side driver</text>
<g font-size="4.9">
<text x="23.7" y="70.9">Features</text>
<text x="108.7" y="119.1">Description</text>
<text x="23.7" y="189.8">Applications</text>
</g>
<g font-size="3.7" fill="#231f20">
<text x="122.9" y="103.1">SO-16</text>
<text x="159.9" y="103.1">DIP-16</text>
</g>
<g font-size="3.5">
<text x="28.7" y="78.1">High voltage rail up to 600 V</text>
<text x="28.7" y="83.7">dV/dt immunity ± 50 V/nsec in full temperature</text>
<text x="28.7" y="87.9">range</text>
<text x="28.7" y="93.6">Driver current capability:</text>
<text x="28.7" y="98.5">–</text>
<text x="33.7" y="98.5">290 mA source,</text>
<text x="28.7" y="103.5">–</text>
<text x="33.7" y="103.5">430 mA sink</text>
<text x="28.7" y="109.1">Switching times 75/35 nsec rise/fall with</text>
<text x="28.7" y="113.3">1 nF load</text>
<text x="28.7" y="119">3.3 V, 5 V TTL/CMOS inputs with hysteresis</text>
<text x="28.7" y="124.7">Integrated bootstrap diode</text>
<text x="28.7" y="130.3">Operational amplifier for advanced current</text>
<text x="108.7" y="126.3">The L6390 is a high-voltage device manufactured</text>
<text x="108.7" y="130.5">with the BCD “OFF-LINE” technology. It is a single</text>
<text x="28.7" y="134.5">sensing</text>
<text x="108.7" y="134.8">chip half-bridge gate driver for N-channel power</text>
<text x="28.7" y="140.2">Comparator for fault protections</text>
<text x="108.7" y="139">MOSFET or IGBT.</text>
<text x="28.7" y="145.8">Smart shut down function</text>
<text x="108.7" y="145.4">The high side (floating) section is designed to</text>
<text x="108.7" y="149.6">stand a voltage rail up to 600 V. The logic inputs</text>
<text x="28.7" y="151.5">Adjustable dead-time</text>
<text x="108.7" y="153.8">are CMOS/TTL compatible down to 3.3 V for easy</text>
<text x="28.7" y="157.1">Interlocking function</text>
<text x="108.7" y="158.1">interfacing microcontroller/DSP.</text>
<text x="28.7" y="162.8">Compact and simplified layout</text>
<text x="108.7" y="164.4">The IC embeds an operational amplifier suitable</text>
<text x="28.7" y="168.4">Bill of material reduction</text>
<text x="108.7" y="168.6">for advanced current sensing in applications such</text>
<text x="108.7" y="172.9">as field oriented motor control.</text>
<text x="28.7" y="174">Effective fault protection</text>
<text x="28.7" y="179.7">Flexible, easy and fast design</text>
<text x="108.7" y="179.2">An integrated comparator is available for</text>
<text x="108.7" y="183.5">protections against over-current,</text>
<text x="108.7" y="187.7">over-temperature, etc.</text>
<text x="28.7" y="197">Motor driver for home appliances, factory</text>
<text x="28.7" y="201.2">automation, industrial drives.</text>
<text x="28.7" y="206.8">HID ballasts, power supply units.</text>
<text x="23.7" y="223.7">Table 1.</text>
<text x="43.7" y="223.7">Device summary</text>
</g>
<g font-size="3.2">
<text x="41.6" y="229.8">Order codes</text>
<text x="98.8" y="229.8">Package</text>
<text x="151.7" y="229.8">Packaging</text>
<text x="46.4" y="236.5">L6390</text>
<text x="100.2" y="236.5">DIP-16</text>
<text x="156.1" y="236.5">Tube</text>
<text x="45.3" y="242.5">L6390D</text>
<text x="100.6" y="242.5">SO-16</text>
<text x="156.1" y="242.5">Tube</text>
<text x="40.5" y="248.5">L6390D013TR</text>
<text x="100.6" y="248.5">SO-16</text>
<text x="149.9" y="248.5">Tape and reel</text>
<text x="23.7" y="265">February 2009</text>
<text x="101.8" y="265">Rev 4</text>
<text x="180.1" y="265">1/22</text>
</g>
<g font-size="2.8">
<text x="23.7" y="78.1">■</text>
<text x="23.7" y="83.7">■</text>
<text x="23.7" y="93.6">■</text>
<text x="23.7" y="109.1">■</text>
<text x="23.7" y="119">■</text>
<text x="23.7" y="124.7">■</text>
<text x="23.7" y="130.3">■</text>
<text x="23.7" y="140.2">■</text>
<text x="23.7" y="145.8">■</text>
<text x="23.7" y="151.5">■</text>
<text x="23.7" y="157.1">■</text>
<text x="23.7" y="162.8">■</text>
<text x="23.7" y="168.4">■</text>
<text x="23.7" y="174">■</text>
<text x="23.7" y="179.7">■</text>
<text x="23.7" y="197">■</text>
<text x="23.7" y="206.8">■</text>
</g>
<text font-size="2.5" fill="#00f" x="173.1" y="270.4">www.st.com</text>
</svg>
